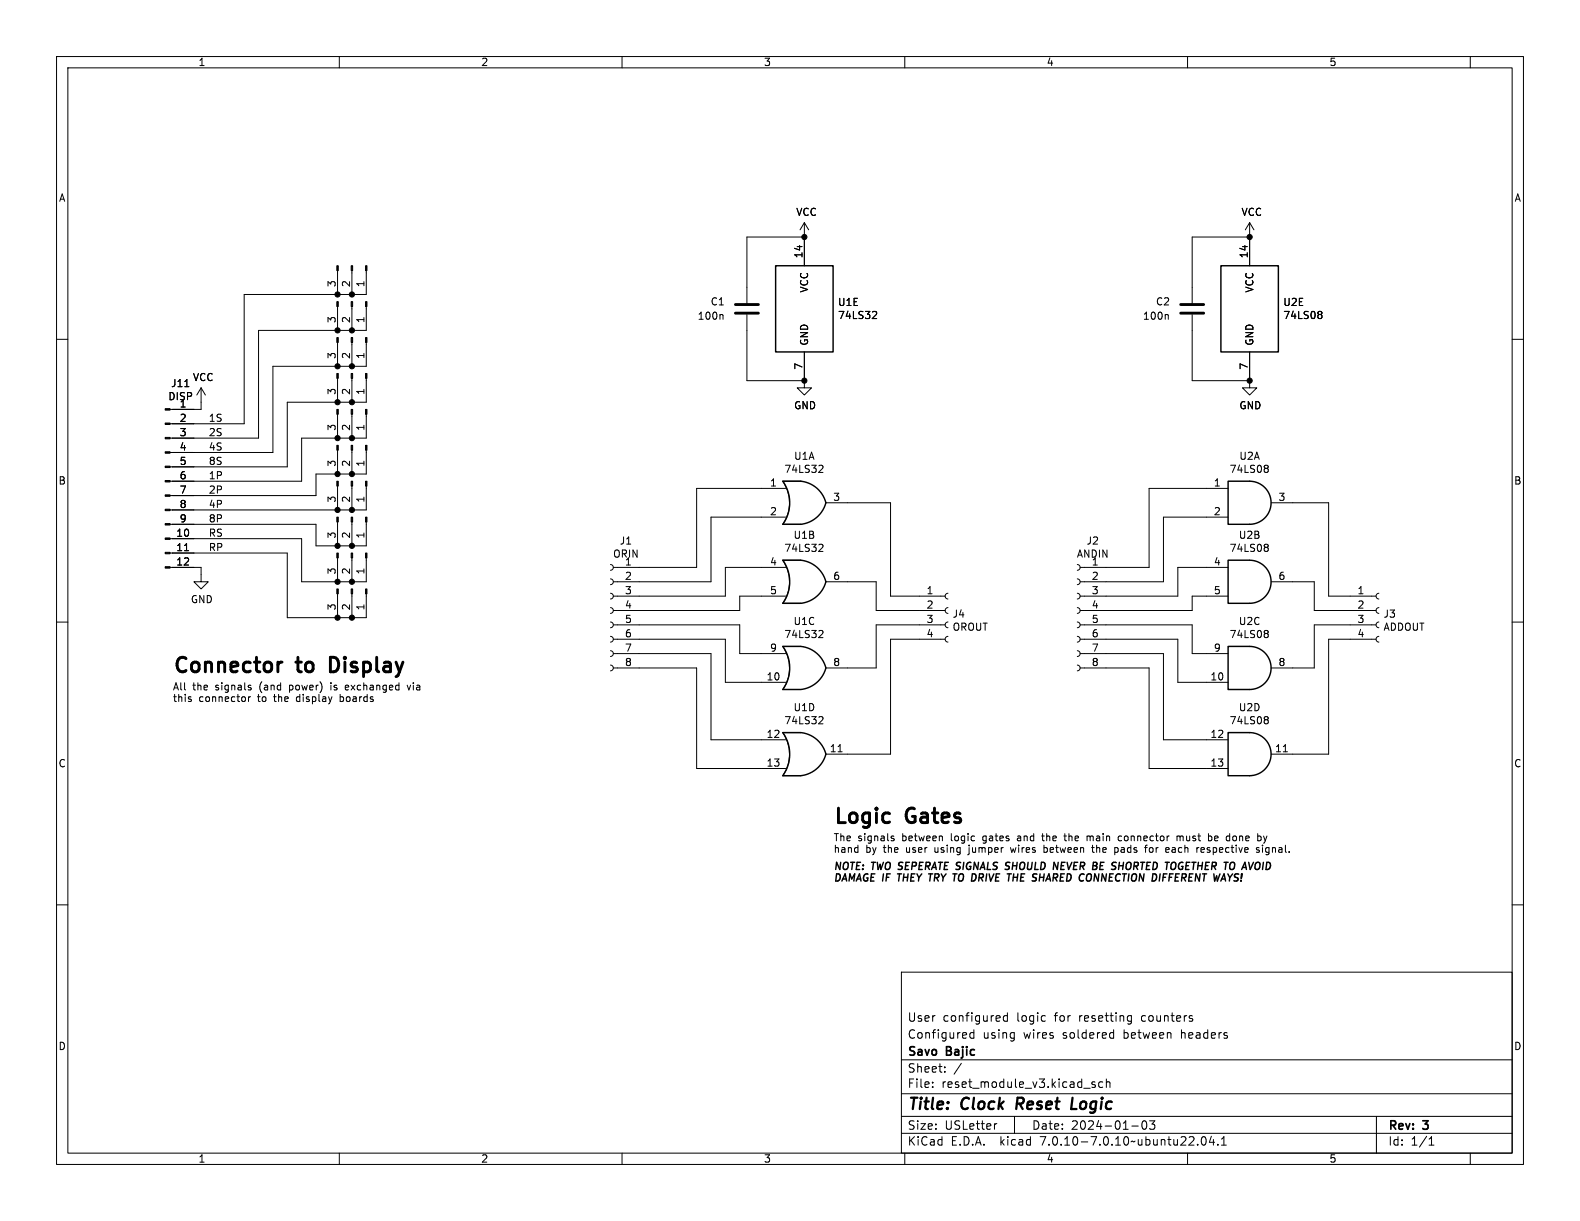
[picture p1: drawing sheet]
<svg xmlns="http://www.w3.org/2000/svg" width="279mm" height="216mm" viewBox="0 0 279 216" stroke-linecap="round" stroke-linejoin="round" font-family="sans-serif">
<g fill="none" stroke="#000" stroke-width=".18">
<path d="M10 10h259.4v195.9h-259.4zM12 12h255.4v191.9h-255.4zM60 10v2M110 10v2M160 10v2M210 10v2M260 10v2M142.2 39.4v7.6M142.2 39.4l-.7 1.2M142.2 39.4l.8 1.2M221 39.4l-.8 1.2M221 39.4v7.6"/>
<path d="M221 39.4l.7 1.2M10 60h2M59.7 47.9v4.2M59.7 54.2v4.2M62.2 47.9v4.2M62.2 54.2v4.2M64.8 54.2v4.2h-19.1v19.1h-15.6M64.8 47.9v4.2h-21.6v22.8h-13.1M127.7 55.6l.2 .2v.7M132.1 55.6v11.7h10.1M142.2 41.9h-10.1v11.7M154.5 55.1h.4l.1 .3-.8 .9h.8"/>
<path d="M206.4 55.6l.2 .2v.7M210.8 55.6v11.7h10.2M221 41.9h-10.2v11.7M233.3 55.1h.2l.3 .2-.3 .3M233.3 55.6h.2M233.5 55.6l.3 .2v.3l-.2 .2h-.3M267.4 60h2M32.7 68.4h.7M35.6 68.6v3.8h-5.5M35.6 68.6l-.8 1.3M35.6 68.6l.7 1.3M59.7 60.6v4.2"/>
<path d="M59.7 66.9v4.2M59.7 73.3v4.2M59.7 79.6v4.2M62.2 60.6v4.2M62.2 66.9v4.2M62.2 73.3v4.2M62.2 79.6v4.2M64.8 79.6v4.2h-8.9v3.8h-25.8M64.8 73.3v4.2h-11.5v7.6h-23.2M64.8 66.9v4.2h-14v11.5h-20.7M64.8 60.6v4.2h-16.5v15.2h-18.2M142.2 67.3v1.3h1.3l-1.3 1.3-1.2-1.3h1.2"/>
<path d="M142.2 62.2v5.1M221 67.3v1.3h1.2l-1.2 1.3-1.3-1.3h1.3M221 62.2v5.1M30.1 95.3h23.2v7.6h11.5v-4.2M30.1 97.8h20.7v11.4h14v-4.2M32.6 97.4h.8M59.7 86v4.2M59.7 92.3v4.2M59.7 98.7v4.2M62.2 86v4.2M62.2 92.3v4.2M62.2 98.7v4.2"/>
<path d="M64.8 92.3v4.2h-8.9v-3.8h-25.8M64.8 86v4.2h-34.7M107.9 99.8l.4 .2 .2 .3-.2 .4-.4 .1M138.9 86.4h-15.7v13.9h-14.7M138.9 91.4h-13.2v11.5h-17.2M141.6 99.1h-3.2a6.6 6.6 0 0 1 0 7.6h3.2M141.6 85.1h-3.2a6.6 6.6 0 0 1 0 7.6h3.2M145 96.2l.4 .1 .1 .3-.8 .9h.8M145 82.3h.4l.1 .3-.8 .9h.8M146 88.9h11.5v16.5h9.6M190.5 99.8l.4 .2 .1 .3-.2 .4-.3 .1M217.2 86.4h-14v13.9h-12.2"/>
<path d="M217.2 91.4h-11.5v11.5h-14.7M223.8 96.2h.2l.3 .3-.3 .3M223.8 82.3h.2l.3 .2-.3 .3M223.8 96.8h.2M223.8 82.8h.2M224 82.8l.3 .3v.2l-.1 .2h-.4M224 96.8l.3 .2v.3l-.1 .1-.4 .1M224.8 88.9h10.1v16.5h8.4M10 110h2M30.1 100.3h5.5v2.6h1.2l-1.2 1.2-1.3-1.2h1.3M59.7 105v4.2M62.2 105v4.2"/>
<path d="M107.9 117.6l.4 .2 .2 .3-.2 .4-.4 .1M107.9 115.1l.4 .1 .2 .4-.2 .3-.4 .2M107.9 112.5l.4 .2 .2 .3-.2 .4-.4 .1M107.9 110l.4 .1 .2 .4-.2 .4-.4 .1M107.9 107.4l.4 .2 .2 .4-.2 .3-.4 .2M107.9 104.9l.4 .2 .2 .3-.2 .4-.4 .1M107.9 102.4l.4 .1 .2 .4-.2 .3-.4 .2M108.5 113h19.8v7.7h10.6M108.5 118.1h14.7v17.8h15.7M108.5 115.6h17.2v15.2h13.2M108.5 110.5h22.3v5.1h8.1M138.9 100.3h-10.6v5.1h-19.8"/>
<path d="M138.9 105.4h-8.1v2.6h-22.3M141.6 114.3h-3.2a6.6 6.6 0 0 1 0 7.6h3.2M145 111.5h.4l.1 .3-.8 .9h.8M146 102.9h8.9v5.1h12.2M167.1 110.5h-12.2v7.6h-8.9M167.1 113h-9.6v20.4h-11.5M167.6 112.5l-.3 .2-.2 .3 .2 .4 .3 .1M167.6 110l-.3 .1-.2 .4 .2 .3 .3 .2M167.6 107.4l-.3 .2-.2 .3 .2 .4 .3 .2M167.6 104.9l-.3 .1-.2 .4 .2 .4 .3 .1M190.5 117.6l.4 .2 .1 .3-.2 .4-.3 .1M190.5 115.1l.4 .1 .1 .4-.2 .3-.3 .2"/>
<path d="M190.5 112.5l.4 .2 .1 .3-.2 .4-.3 .1M190.5 110l.4 .1 .1 .4-.2 .4-.3 .1M190.5 107.4l.4 .2 .1 .4-.2 .3-.3 .2M190.5 104.9l.4 .2 .1 .3-.2 .4-.3 .1M190.5 102.4l.4 .1 .1 .4-.2 .3-.3 .2M191 113h17.3v7.7h8.9M191 118.1h12.2v17.8h14M191 115.6h14.7v15.2h11.5M191 110.5h19.8v5.1h6.4M217.2 100.3h-8.9v5.1h-17.3M217.2 105.4h-6.4v2.6h-19.8M223.8 111.5h.2l.3 .2-.3 .3"/>
<path d="M223.8 112h.2M224 112l.3 .3v.2l-.1 .2h-.4M224.8 102.9h7.6v5.1h10.9M243.3 110.5h-10.9v7.6h-7.6M243.3 113h-8.4v20.4h-10.1M243.8 112.5l-.3 .2-.2 .3 .2 .4 .3 .1M243.8 110l-.3 .1-.2 .4 .2 .3 .3 .2M243.8 107.4l-.3 .2-.2 .3 .2 .4 .3 .2M243.8 104.9l-.3 .1-.2 .4 .2 .4 .3 .1M267.4 110h2M33.8 123.7v.3M43.9 123.2v.8"/>
<path d="M44.2 121.6l.2 .2-.2 .2M44.2 121.2h.2M44.3 123.2l-.4 .2M58.5 120.7v.2M58.5 121.2v.8M60.2 122.8v1.2M60.2 124h.1M60.3 123.2l-.1 .1M61.5 121.2h-.3l-.1 .1v.6l.4 .1M61.7 121.5l-.6 .1M72 121.2l.3 .8 .3-.8M141.6 129.5h-3.2a6.6 6.6 0 0 1 0 7.7h3.2"/>
<path d="M145 126.7l.4 .1 .1 .3-.8 .9h.8M148.2 132.9h.7M223.8 126.7h.2l.3 .3-.3 .3M223.8 127.3h.2M224 127.3l.3 .2v.2l-.1 .2-.4 .1M226.9 132.9h.8M10 160h2M157.6 148.2l.5 .2v.2l-.4 .1M157.6 147.9h.5M171.4 151l-.3 .1M178.7 149.9l.2 .8 .3-.6M180.1 147.8l-.1 .1"/>
<path d="M180.1 148.2l-.2 .2 .2 .3M184.2 147.8h.5M184.4 147.4v1.1l.3 .2M184.6 149.4v1.3M184.6 149.9h.4l.2 .1M185.2 150.6l-.2 .1h-.4M188.1 147.8h.5M188.3 147.4v1.1l.3 .2M192.3 147.9l.3-.1 .2 .2M192.8 148v.7M193 147.8l-.2 .2M193 149.9h.5"/>
<path d="M193.2 149.4v1.1l.3 .2M197.3 149.9h.3l.1 .2v.5l-.4 .1M197.7 148.4l.3 .3 .3-.1M198.3 147.9l-.3-.1-.3 .3M203.7 149.9h-.3l-.2 .2 .1 .5 .4 .1M207.7 149.9h-.4M207.7 150.2h-.3l-.2 .2 .1 .3h.4M208.1 147.9l.4-.1 .2 .2M208.1 147.8v.9M208.7 148l.2-.2 .3 .1v.8M208.7 148v.7M212.4 150.1l.2-.2h.2l.2 .2v.1l-.6 .1"/>
<path d="M212.4 150.5l.2 .2h.3M214.1 147.8l.2 .3v.3l-.2 .3M215.2 147.8h-.2l-.2 .2v.6l.4 .1M215.4 148.1l-.6 .1M218 148.4l.1 .2 .3 .1M218.4 147.8l-.3 .1-.1 .2M222.2 149.9h.5M222.2 150.2l.5 .3v.2h-.4M223.3 149.4v.2M223.3 149.9v.8M223.4 147.8l.3 .9M223.7 148.7l-.3 .4"/>
<path d="M223.9 151.1h.1M223.9 149.9l-.1 .2 .1 .6M224 147.8l-.3 .9M267.4 160h2M159.4 171.9h108v32h-108zM178.1 179.1v1.5M178.1 179.7l-.4-.1-.3 .3v.4l.2 .2h.5M184.7 179.6l.2 .1M199.6 179.6l.5 .1M200.1 179.6v1.2l-.2 .2-.3 .1M159.4 197.4h108M159.4 193.4h108"/>
<path d="M159.4 187.4h108M164.9 192.1v.2M164.9 191.4v.1M167.1 189.4v.2M167.1 188.7v.1M170 188l-1.3 1.9M172.2 182.1v1.5M172.2 182.7l-.4-.1-.3 .3v.4l.1 .2h.6M176.3 198.7l-.3 .1M179.4 197.4v3M184.9 180.5l-.2 .1M193.6 191.4l-.3-.1-.2 .2v.2l.5 .2v.3h-.5"/>
<path d="M195 191.4l-.4-.1-.3 .3v.4l.1 .2h.6M195.6 191.4l.3-.1 .3 .1 .1 .9M195.6 190.8v1.5M196.5 182.6l.4 .1M196.9 183.5l-.4 .1M196.9 182.1v1.5M200.1 180.5l-.5 .1M200.1 199.1h1.2M202.1 198.3l.2-.1a.81 .81 0 0 1 .6 .6 .81 .81 0 0 1-.3 .8l-.2 .1a.81 .81 0 0 1-.3-1.4zM203.3 198.2h.9l-.5 .6 .4 .1v.6l-.2 .2h-.4l-.2-.2M210.9 180.2v.3M243.4 197.4v6.5"/>
<path d="M60 203.9v2M110 203.9v2M159.4 200.4h108M160 203.9v2M210 203.9v2M211.8 202.3v.2M212.6 201.1l.2-.1a.81 .81 0 0 1 .6 .6 .81 .81 0 0 1-.3 .8l-.2 .1a.81 .81 0 0 1-.3-1.4zM214.2 200.9l-.3 1.1h.9M214.6 201.5v1M215.4 202.3v.2M216 202.5h.9M216 201.4l.4-.4v1.5"/>
<path d="M252.7 202.5h.9M252.7 201.4l.4-.4v1.5M260 203.9v2"/>
</g>
<path d="M179.9 194.1l-.2 2M189.7 194.1l-.3 2h1" fill="none" stroke="#000" stroke-width=".4"/>
<g fill="none" stroke="#000" stroke-width=".25">
<path d="M137.2 47h10.1v15.2h-10.1zM215.9 47h10.2v15.2h-10.2zM141.6 99.1h-3.2a6.6 6.6 0 0 1 0 7.6h3.2M141.6 85.1h-3.2a6.6 6.6 0 0 1 0 7.6h3.2M141.6 99.1a5.1 5.1 0 0 1 4.4 3.8 5.2 5.2 0 0 1-4.4 3.8M141.6 85.1a5.1 5.1 0 0 1 4.4 3.8 5.2 5.2 0 0 1-4.4 3.8M217.2 99.1h3.8a3.8 3.8 0 0 1 3.8 3.8 3.8 3.8 0 0 1-3.8 3.8h-3.8zM217.2 85.1h3.8a3.8 3.8 0 0 1 3.8 3.8 3.8 3.8 0 0 1-3.8 3.8h-3.8zM141.6 114.3h-3.2a6.6 6.6 0 0 1 0 7.6h3.2M141.6 114.3a5.1 5.1 0 0 1 4.4 3.8 5.2 5.2 0 0 1-4.4 3.8M217.2 114.3h3.8a3.8 3.8 0 0 1 3.8 3.8 3.8 3.8 0 0 1-3.8 3.8h-3.8zM141.6 129.5h-3.2a6.6 6.6 0 0 1 0 7.7h3.2"/>
<path d="M141.6 129.5a5.1 5.1 0 0 1 4.4 3.9 5.2 5.2 0 0 1-4.4 3.8M217.2 129.5h3.8a3.8 3.8 0 0 1 3.8 3.9 3.8 3.8 0 0 1-3.8 3.8h-3.8zM159.1 154.5l-.2 1.3M187.7 153.1h.4M188.3 152.5h-.6l-.1 1.2h.6M194.6 152.5h.6M199.3 152.7a.95 .95 0 0 0 0 1M206.8 155.1h.4M208.9 152.5h.3M208.9 153.2h.3l-.1 .4-.2 .1"/>
</g>
<g fill="#000" stroke="#000" stroke-width=".18">
<path d="M59.6 53.3h.2v.9h-.2zM59.6 47h.2v.9h-.2zM62.1 53.3h.3v.9h-.3zM62.1 47h.3v.9h-.3zM64.6 53.3h.3v.9h-.3zM64.6 47h.3v.9h-.3zM29.2 79.9h.9v.2h-.9zM29.2 77.3h.9v.3h-.9zM29.2 74.8h.9v.3h-.9zM29.2 72.3h.9v.2h-.9zM59.6 59.7h.2v.9h-.2zM59.6 78.7h.2v.9h-.2z"/>
<path d="M59.6 72.4h.2v.9h-.2zM59.6 66h.2v.9h-.2zM62.1 59.7h.3v.9h-.3zM62.1 78.7h.3v.9h-.3zM62.1 72.4h.3v.9h-.3zM62.1 66h.3v.9h-.3zM64.6 59.7h.3v.9h-.3zM64.6 78.7h.3v.9h-.3zM64.6 72.4h.3v.9h-.3zM64.6 66h.3v.9h-.3zM29.2 97.7h.9v.2h-.9zM29.2 95.1h.9v.3h-.9z"/>
<path d="M29.2 92.6h.9v.2h-.9zM29.2 90h.9v.3h-.9zM29.2 87.5h.9v.3h-.9zM29.2 85h.9v.2h-.9zM29.2 82.4h.9v.3h-.9zM59.6 91.4h.2v.9h-.2zM59.6 97.8h.2v.9h-.2zM59.6 85.1h.2v.9h-.2zM62.1 91.4h.3v.9h-.3zM62.1 97.8h.3v.9h-.3zM62.1 85.1h.3v.9h-.3zM64.6 91.4h.3v.9h-.3z"/>
<path d="M64.6 97.8h.3v.9h-.3zM64.6 85.1h.3v.9h-.3zM29.2 100.2h.9v.3h-.9zM59.6 104.1h.2v.9h-.2zM62.1 104.1h.3v.9h-.3zM64.6 104.1h.3v.9h-.3z"/>
<circle cx="59.7" cy="58.4" r=".46"/>
<circle cx="59.7" cy="52.1" r=".46"/>
<circle cx="62.2" cy="58.4" r=".46"/>
<circle cx="62.2" cy="52.1" r=".46"/>
<circle cx="142.2" cy="41.9" r=".46"/>
<circle cx="221" cy="41.9" r=".46"/>
<circle cx="59.7" cy="71.1" r=".46"/>
<circle cx="59.7" cy="77.5" r=".46"/>
<circle cx="59.7" cy="64.8" r=".46"/>
<circle cx="62.2" cy="64.8" r=".46"/>
<circle cx="62.2" cy="71.1" r=".46"/>
<circle cx="62.2" cy="77.5" r=".46"/>
<circle cx="142.2" cy="67.3" r=".46"/>
<circle cx="221" cy="67.3" r=".46"/>
<circle cx="59.7" cy="83.8" r=".46"/>
<circle cx="59.7" cy="90.2" r=".46"/>
<circle cx="59.7" cy="96.5" r=".46"/>
<circle cx="62.2" cy="83.8" r=".46"/>
<circle cx="62.2" cy="96.5" r=".46"/>
<circle cx="62.2" cy="90.2" r=".46"/>
<circle cx="59.7" cy="109.2" r=".46"/>
<circle cx="59.7" cy="102.9" r=".46"/>
<circle cx="62.2" cy="102.9" r=".46"/>
<circle cx="62.2" cy="109.2" r=".46"/>
</g>
<path d="M130 55.4h4.1M130 53.8h4.1M208.8 55.4h4.1M208.8 53.8h4.1M49.9 117.1l-.5 .1M59 116.2h-.6v2.6h.6" fill="none" stroke="#000" stroke-width=".51"/>
<g font-size="3.6">
<text x="30.5" y="119.1">Connector</text>
<text x="52.8" y="119.1">to</text>
<text x="59.5" y="119.1">Display</text>
<text x="147.3" y="145.8">Logic</text>
<text x="160.4" y="145.8">Gates</text>
</g>
<g font-size="2.8">
<text x="160.4" y="196.8">Title:</text>
<text x="170.1" y="196.8">Clock</text>
<text x="180.6" y="196.8">Reset</text>
<text x="191.1" y="196.8">Logic</text>
</g>
<g font-size="2.1">
<text x="160.4" y="183.9">Configured</text>
<text x="160.4" y="180.9">User</text>
<text x="166.7" y="180.9">configured</text>
<text x="173.8" y="183.9">using</text>
<text x="179.9" y="180.9">logic</text>
<text x="181.1" y="183.9">wires</text>
<text x="186.7" y="180.9">for</text>
<text x="188.1" y="183.9">soldered</text>
<text x="191.1" y="180.9">resetting</text>
<text x="199" y="183.9">between</text>
<text x="202.3" y="180.9">counters</text>
<text x="209.3" y="183.9">headers</text>
<text x="160.4" y="189.9">Sheet:</text>
<text x="160.4" y="187.1">Savo</text>
<text x="167.4" y="187.1">Bajic</text>
<text x="160.4" y="192.6">File:</text>
<text x="166.5" y="192.6">reset_module_v3.kicad_sch</text>
<text x="160.4" y="202.8">KiCad</text>
<text x="160.4" y="200">Size:</text>
<text x="167.1" y="200">USLetter</text>
<text x="168.1" y="202.8">E.D.A.</text>
<text x="177" y="202.8">kicad</text>
<text x="182.4" y="200">Date:</text>
<text x="184.2" y="202.8">7.0.10-7.0.10~ubuntu22.04.1</text>
<text x="189.4" y="200">2024-01-03</text>
<text x="245.4" y="200.2">Rev:</text>
<text x="245.4" y="202.8">Id:</text>
<text x="249.5" y="202.8">1/1</text>
<text x="251.8" y="200.2">3</text>
</g>
<g font-size="1.8">
<text x="35" y="11.9">1</text>
<text x="85" y="11.9">2</text>
<text x="135" y="11.9">3</text>
<text x="185" y="11.9">4</text>
<text x="235" y="11.9">5</text>
<text x="10.3" y="35.9">A</text>
<text x="267.7" y="35.9">A</text>
<text x="140.7" y="38.4">VCC</text>
<text x="219.4" y="38.4">VCC</text>
<text x="142" y="45.8" transform="rotate(-90 142 45.8)">14</text>
<text x="220.7" y="45.8" transform="rotate(-90 220.7 45.8)">14</text>
<text x="59.4" y="50.9" transform="rotate(-90 59.4 50.9)">3</text>
<text x="62" y="50.9" transform="rotate(-90 62 50.9)">2</text>
<text x="64.5" y="50.9" transform="rotate(-90 64.5 50.9)">1</text>
<text x="143.1" y="51.8" transform="rotate(-90 143.1 51.8)">VCC</text>
<text x="221.8" y="51.8" transform="rotate(-90 221.8 51.8)">VCC</text>
<text x="59.4" y="57.2" transform="rotate(-90 59.4 57.2)">3</text>
<text x="62" y="57.2" transform="rotate(-90 62 57.2)">2</text>
<text x="64.5" y="57.2" transform="rotate(-90 64.5 57.2)">1</text>
<text x="123.3" y="56.7">100n</text>
<text x="125.6" y="54.2">C1</text>
<text x="148.1" y="54.3">U1E</text>
<text x="148.1" y="56.6">74LS32</text>
<text x="202" y="56.7">100n</text>
<text x="204.3" y="54.2">C2</text>
<text x="226.8" y="54.3">U2E</text>
<text x="226.8" y="56.6">74LS08</text>
<text x="59.4" y="63.6" transform="rotate(-90 59.4 63.6)">3</text>
<text x="62" y="63.6" transform="rotate(-90 62 63.6)">2</text>
<text x="64.5" y="63.6" transform="rotate(-90 64.5 63.6)">1</text>
<text x="142" y="65.5" transform="rotate(-90 142 65.5)">7</text>
<text x="143.1" y="61.2" transform="rotate(-90 143.1 61.2)">GND</text>
<text x="220.7" y="65.5" transform="rotate(-90 220.7 65.5)">7</text>
<text x="221.8" y="61.2" transform="rotate(-90 221.8 61.2)">GND</text>
<text x="29.7" y="71">DISP</text>
<text x="30.2" y="68.7">J11</text>
<text x="34" y="67.6">VCC</text>
<text x="59.4" y="69.9" transform="rotate(-90 59.4 69.9)">3</text>
<text x="62" y="69.9" transform="rotate(-90 62 69.9)">2</text>
<text x="64.5" y="69.9" transform="rotate(-90 64.5 69.9)">1</text>
<text x="31.7" y="72.1">1</text>
<text x="31.7" y="74.7">2</text>
<text x="31.7" y="77.2">3</text>
<text x="36.8" y="74.7">1S</text>
<text x="36.8" y="77.2">2S</text>
<text x="59.4" y="76.3" transform="rotate(-90 59.4 76.3)">3</text>
<text x="62" y="76.3" transform="rotate(-90 62 76.3)">2</text>
<text x="64.5" y="76.3" transform="rotate(-90 64.5 76.3)">1</text>
<text x="140.3" y="72.6">GND</text>
<text x="219.1" y="72.6">GND</text>
<text x="31.7" y="79.8">4</text>
<text x="31.7" y="82.3">5</text>
<text x="36.8" y="82.3">8S</text>
<text x="36.8" y="79.7">4S</text>
<text x="59.4" y="82.6" transform="rotate(-90 59.4 82.6)">3</text>
<text x="62" y="82.6" transform="rotate(-90 62 82.6)">2</text>
<text x="64.5" y="82.6" transform="rotate(-90 64.5 82.6)">1</text>
<text x="138.6" y="83.8">74LS32</text>
<text x="140.3" y="81.5">U1A</text>
<text x="217.3" y="83.8">74LS08</text>
<text x="219.1" y="81.5">U2A</text>
<text x="10.3" y="85.9">B</text>
<text x="31.7" y="84.8">6</text>
<text x="31.7" y="87.4">7</text>
<text x="31.7" y="89.9">8</text>
<text x="36.8" y="89.9">4P</text>
<text x="36.8" y="84.8">1P</text>
<text x="36.8" y="87.4">2P</text>
<text x="59.4" y="89" transform="rotate(-90 59.4 89)">3</text>
<text x="62" y="89" transform="rotate(-90 62 89)">2</text>
<text x="64.5" y="89" transform="rotate(-90 64.5 89)">1</text>
<text x="136.1" y="86.1">1</text>
<text x="147.2" y="88.6">3</text>
<text x="214.6" y="86.1">1</text>
<text x="226" y="88.6">3</text>
<text x="267.7" y="85.9">B</text>
<text x="31.1" y="95">10</text>
<text x="31.7" y="92.5">9</text>
<text x="36.8" y="95">RS</text>
<text x="36.8" y="92.4">8P</text>
<text x="59.4" y="95.3" transform="rotate(-90 59.4 95.3)">3</text>
<text x="62" y="95.3" transform="rotate(-90 62 95.3)">2</text>
<text x="64.5" y="95.3" transform="rotate(-90 64.5 95.3)">1</text>
<text x="136.1" y="91.2">2</text>
<text x="140.2" y="95.5">U1B</text>
<text x="214.6" y="91.2">2</text>
<text x="219" y="95.5">U2B</text>
<text x="31.1" y="97.5">11</text>
<text x="31.1" y="100.1">12</text>
<text x="36.8" y="97.5">RP</text>
<text x="59.4" y="101.7" transform="rotate(-90 59.4 101.7)">3</text>
<text x="62" y="101.7" transform="rotate(-90 62 101.7)">2</text>
<text x="64.5" y="101.7" transform="rotate(-90 64.5 101.7)">1</text>
<text x="108.3" y="98.8">ORIN</text>
<text x="109.5" y="96.5">J1</text>
<text x="110.4" y="100.1">1</text>
<text x="136.1" y="100.1">4</text>
<text x="138.6" y="97.8">74LS32</text>
<text x="190.3" y="98.8">ANDIN</text>
<text x="192.1" y="96.5">J2</text>
<text x="193" y="100.1">1</text>
<text x="214.6" y="100.1">4</text>
<text x="217.3" y="97.8">74LS08</text>
<text x="33.7" y="106.9">GND</text>
<text x="110.4" y="102.6">2</text>
<text x="110.4" y="105.2">3</text>
<text x="110.4" y="107.7">4</text>
<text x="136.1" y="105.2">5</text>
<text x="147.2" y="102.6">6</text>
<text x="163.8" y="105.2">1</text>
<text x="163.8" y="107.7">2</text>
<text x="193" y="102.6">2</text>
<text x="193" y="105.2">3</text>
<text x="193" y="107.7">4</text>
<text x="214.6" y="105.2">5</text>
<text x="226" y="102.6">6</text>
<text x="240" y="105.2">1</text>
<text x="240" y="107.7">2</text>
<text x="59.4" y="108" transform="rotate(-90 59.4 108)">3</text>
<text x="62" y="108" transform="rotate(-90 62 108)">2</text>
<text x="64.5" y="108" transform="rotate(-90 64.5 108)">1</text>
<text x="110.4" y="110.2">5</text>
<text x="110.4" y="112.8">6</text>
<text x="138.6" y="113">74LS32</text>
<text x="140.2" y="110.7">U1C</text>
<text x="163.8" y="110.2">3</text>
<text x="163.8" y="112.8">4</text>
<text x="168.4" y="109.4">J4</text>
<text x="168.4" y="111.7">OROUT</text>
<text x="193" y="110.2">5</text>
<text x="193" y="112.8">6</text>
<text x="217.3" y="113">74LS08</text>
<text x="219" y="110.7">U2C</text>
<text x="240" y="110.2">3</text>
<text x="240" y="112.8">4</text>
<text x="244.6" y="109.4">J3</text>
<text x="244.6" y="111.7">ADDOUT</text>
<text x="110.4" y="115.3">7</text>
<text x="110.4" y="117.9">8</text>
<text x="136.1" y="115.3">9</text>
<text x="147.2" y="117.9">8</text>
<text x="193" y="115.3">7</text>
<text x="193" y="117.9">8</text>
<text x="214.6" y="115.3">9</text>
<text x="226" y="117.9">8</text>
<text x="30.5" y="122.2">All</text>
<text x="30.5" y="124.2">this</text>
<text x="34.1" y="122.2">the</text>
<text x="35.2" y="124.2">connector</text>
<text x="38.2" y="122.2">signals</text>
<text x="45.7" y="124.2">to</text>
<text x="46.1" y="122.2">(and</text>
<text x="48.7" y="124.2">the</text>
<text x="51.6" y="122.2">power)</text>
<text x="52.9" y="124.2">display</text>
<text x="59.1" y="122.2">is</text>
<text x="60.8" y="124.2">boards</text>
<text x="61.9" y="122.2">exchanged</text>
<text x="73.1" y="122.2">via</text>
<text x="135.5" y="120.4">10</text>
<text x="140.2" y="126">U1D</text>
<text x="214" y="120.4">10</text>
<text x="219" y="126">U2D</text>
<text x="135.5" y="130.6">12</text>
<text x="138.6" y="128.3">74LS32</text>
<text x="214" y="130.6">12</text>
<text x="217.3" y="128.3">74LS08</text>
<text x="10.3" y="135.9">C</text>
<text x="135.5" y="135.6">13</text>
<text x="146.6" y="133.1">11</text>
<text x="214" y="135.6">13</text>
<text x="225.4" y="133.1">11</text>
<text x="267.7" y="135.9">C</text>
<text x="147.3" y="148.8">The</text>
<text x="151.7" y="148.8">signals</text>
<text x="159.6" y="148.8">between</text>
<text x="168.4" y="148.8">logic</text>
<text x="174.3" y="148.8">gates</text>
<text x="180.6" y="148.8">and</text>
<text x="185.2" y="148.8">the</text>
<text x="189.3" y="148.8">the</text>
<text x="193.5" y="148.8">main</text>
<text x="199.2" y="148.8">connector</text>
<text x="209.8" y="148.8">must</text>
<text x="215.5" y="148.8">be</text>
<text x="218.9" y="148.8">done</text>
<text x="147.3" y="150.9">hand</text>
<text x="147.3" y="153.9">NOTE:</text>
<text x="147.3" y="156">DAMAGE IF</text>
<text x="153.1" y="150.9">by</text>
<text x="154.2" y="153.9">TWO SEPERATE SIGNALS</text>
<text x="156.4" y="150.9">the</text>
<text x="159.3" y="156">THEY TRY TO DRIVE</text>
<text x="160.5" y="150.9">user</text>
<text x="165.7" y="150.9">using</text>
<text x="172" y="150.9">jumper</text>
<text x="179.3" y="153.9">SHOULD</text>
<text x="179.6" y="150.9">wires</text>
<text x="180.7" y="156">THE SHARED CONNECTION</text>
<text x="185.6" y="150.9">between</text>
<text x="188.3" y="153.9">NEVER</text>
<text x="194.4" y="150.9">the</text>
<text x="195.8" y="153.9">BE</text>
<text x="198.6" y="150.9">pads</text>
<text x="199.7" y="153.9">SHORTED</text>
<text x="204.2" y="150.9">for</text>
<text x="207.8" y="156">DIFFERENT WAYS!</text>
<text x="208" y="150.9">each</text>
<text x="209.7" y="153.9">TOGETHER TO AVOID</text>
<text x="213.7" y="150.9">respective</text>
<text x="224.5" y="150.9">signal.</text>
<text x="10.3" y="185.9">D</text>
<text x="267.7" y="185.9">D</text>
<text x="35" y="205.8">1</text>
<text x="85" y="205.8">2</text>
<text x="135" y="205.8">3</text>
<text x="185" y="205.8">4</text>
<text x="235" y="205.8">5</text>
</g>
</svg>
